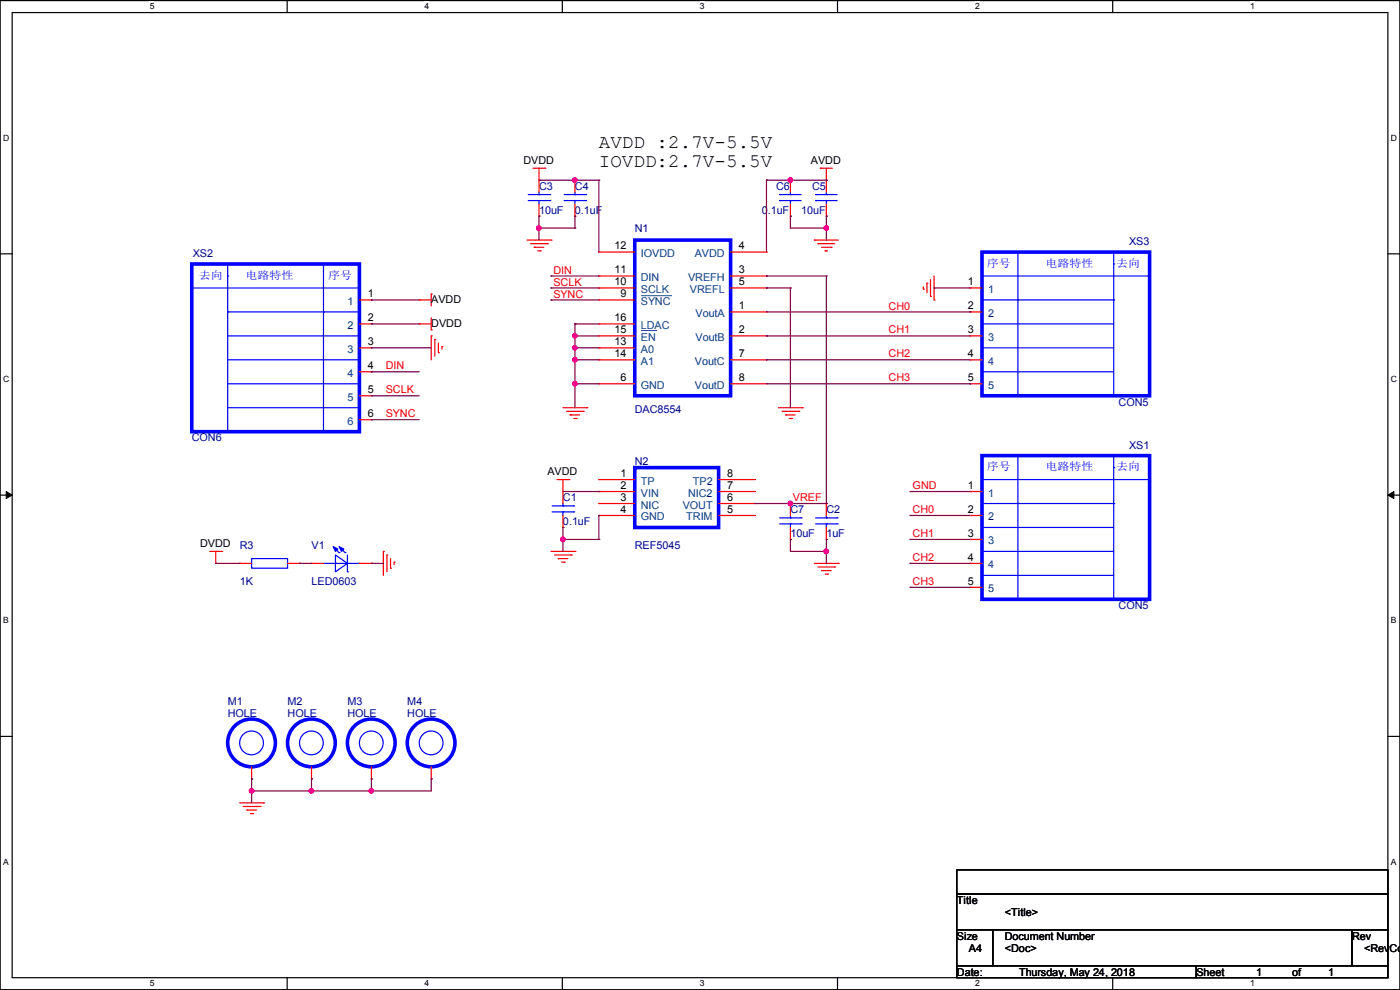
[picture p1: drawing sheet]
<svg xmlns="http://www.w3.org/2000/svg" width="297mm" height="210mm" viewBox="0 0 297 210" stroke-linecap="round" stroke-linejoin="round" font-family="sans-serif">
<path d="M0 .1h297v209.8h-297zM2.6 2.7h291.8v204.7h-291.8z" fill="none" stroke="#000" stroke-width=".25"/>
<g fill="#fff">
<path d="M31.7 .4h1v2h-1z"/>
<path d="M31.7 207.6h1v2h-1z"/>
</g>
<path d="M60.9 .1v2.6M60.9 207.4v2.5" fill="none" stroke="#000" stroke-width=".25"/>
<g fill="#fff">
<path d="M90.1 .4h1v2h-1z"/>
<path d="M90.1 207.6h1v2h-1z"/>
</g>
<path d="M119.3 .1v2.6M119.3 207.4v2.5" fill="none" stroke="#000" stroke-width=".25"/>
<g fill="#fff">
<path d="M148.5 .4h.9v2h-.9z"/>
<path d="M148.5 207.6h.9v2h-.9z"/>
</g>
<path d="M177.7 .1v2.6M177.7 207.4v2.5" fill="none" stroke="#000" stroke-width=".25"/>
<g fill="#fff">
<path d="M206.8 .4h1v2h-1z"/>
<path d="M206.8 207.6h1v2h-1z"/>
</g>
<path d="M236.1 .1v2.6M236.1 207.4v2.5" fill="none" stroke="#000" stroke-width=".25"/>
<g fill="#fff">
<path d="M265.2 .4h1v2h-1z"/>
<path d="M265.2 207.6h1v2h-1z"/>
<path d="M.7 28.2h1.2v2h-1.2z"/>
<path d="M295.1 28.2h1.2v2h-1.2z"/>
<path d="M.7 79.4h1.2v2h-1.2z"/>
<path d="M295.1 79.4h1.2v2h-1.2z"/>
</g>
<path d="M0 53.8h2.6M294.4 53.8h2.6" fill="none" stroke="#000" stroke-width=".25"/>
<g fill="#fff">
<path d="M.7 130.6h1.2v2h-1.2z"/>
<path d="M295.1 130.6h1.1v2h-1.1z"/>
</g>
<path d="M0 105h2.6M294.4 105h2.6" fill="none" stroke="#000" stroke-width=".25"/>
<path d="M1.3 104.3l1.3 .7-1.3 .7zM294.4 105l1.3-.7v1.4z" fill="#000" stroke="#000" stroke-width=".21"/>
<g fill="#fff">
<path d="M.7 181.8h1.2v2h-1.2z"/>
<path d="M295.1 181.8h1.1v2h-1.1z"/>
</g>
<path d="M0 156.2h2.6M294.4 156.2h2.6M203 184.5h91.4v5.1h-91.4zM203 189.6h91.4v7.6h-91.4zM203 197.2h7.6v7.7h-7.6zM210.6 197.2h76.2v7.7h-76.2zM286.8 197.2h7.6v7.7h-7.6zM203 204.9h50.8v2.5h-50.8zM253.8 204.9h40.6v2.5h-40.6z" fill="none" stroke="#000" stroke-width=".25"/>
<g fill="none" stroke="#f00" stroke-width=".25">
<path d="M113.1 35.7h2.5M114.3 38.2h.1M114.3 35.7v5.1M115.6 35.7h.1M122 38.2h.1M122 38.2v2.6M167.7 38.2h.1M167.7 38.2v2.6M174 35.7h.1M174 35.7h2.6M175.3 38.2h.1M175.3 35.7v5.1"/>
<path d="M111.8 50.9h5.1M112.6 51.7h3.5M113.3 52.5h.1M113.3 52.5h2.1M114.1 53.2h.5M114.3 45.8h.1M114.3 43.3v2.5M114.6 53.2h.1M116.1 51.7h.1M116.9 50.9h.1M122 45.8h.1M122 43.3v2.5"/>
<path d="M127 58.5h.1M127 53.5h.1M127 53.5h7.7M127 58.5h7.7M155 53.5h7.6M155 58.5h7.6M162.6 53.5h.1M162.6 58.5h.1M167.7 45.8h.1M167.7 43.3v2.5M172.8 50.9h.1M172.8 50.9h5"/>
<path d="M173.5 51.7h.1M173.5 51.7h3.6M174.3 52.5h2M175 53.2h.1M175 53.2h.6M175.3 45.8h.1M175.3 43.3v2.5M176.3 52.5h.1M197.4 59.3v3.6M198.2 58.5v5.1M76.2 68.7h2.6M76.2 63.6h2.6"/>
<path d="M76.2 73.8h2.6M76.2 78.9h2.6M78.8 63.6h.1M78.8 68.7h.1M78.8 73.8h.1M78.8 78.9h.1M88.9 68.7h.1M88.9 63.6h.1M88.9 68.7h2.6M88.9 63.6h2.6M91.5 71.2h.1M91.5 70h.1"/>
<path d="M91.5 62.4h.1M91.5 62.4v2.5M91.5 67.4v2.6M91.5 71.2v5.1M92.2 72h.1M92.2 72v3.6M93 74.8h.1M93 72.8v2M93.8 73.5h.1M93.8 73.5v.5M127 63.6h.1M127 61.1h.1"/>
<path d="M127 73.8h.1M127 76.3h.1M127 71.2h.1M127 68.7h.1M127 68.7h7.7M127 63.6h7.7M127 73.8h7.7M127 61.1h7.7M127 71.2h7.7M127 76.3h7.7M155 61.1h7.6M155 66.2h7.6"/>
<path d="M155 71.2h7.6M155 76.3h7.6M162.6 66.2h.1M162.6 71.2h.1M162.6 76.3h.1M162.6 61.1h.1M195.9 61.3h.1M195.9 60.8v.5M196.6 60.1h.1M196.6 60.1v2M197.4 62.9h.1M198.2 63.6h.1"/>
<path d="M205.8 61.1h.1M205.8 66.2h.1M205.8 71.2h.1M205.8 76.3h.1M205.8 61.1h2.5M205.8 66.2h2.5M205.8 71.2h2.5M205.8 76.3h2.5M76.2 83.9h2.6M76.2 89h2.6M78.8 83.9h.1M78.8 89h.1"/>
<path d="M119.4 86.5h5.1M120.2 87.2h3.5M120.9 88h.1M120.9 88h2.1M121.7 88.8h.5M122.2 88.8h.1M123.7 87.2h.1M124.5 86.5h.1M127 81.4h.1M127 81.4h7.7M155 81.4h7.6M162.6 81.4h.1"/>
<path d="M165.1 86.5h5.1M165.9 87.2h3.6M166.7 88h.1M166.7 88h2M167.4 88.8h.5M167.9 88.8h.1M169.5 87.2h.1M170.2 86.5h.1M205.8 81.4h.1M205.8 81.4h2.5M44.5 117h2.5M45.8 119.5h.1"/>
<path d="M45.8 117v2.5M47 117h.1M50.8 119.5h.1M50.8 119.5h2.6M61 119.5h2.5M63.5 119.5h.1M66.1 119.5h.1M66.1 119.5h2.5M76.2 119.5h2.6M78.8 119.5h.1M81.3 117h.1M81.3 117v5"/>
<path d="M82.1 117.7h.1M82.1 117.7v3.6M82.8 118.5v2M83.6 119.3h.1M83.6 119.3v.5M116.9 117h5.1M117.6 117.7h3.6M118.2 101.7h2.5M118.4 118.5h.1M118.4 118.5h2M119.2 119.3h.5M119.4 104.3h.1"/>
<path d="M119.4 111.9h.1M119.4 101.7v5.1M119.4 109.3v2.6M119.7 119.3h.1M120.7 101.7h.1M121.2 117.7h.1M122 117h.1M127 101.7h.1M127 104.3h.1M127 106.8h.1M127 109.3h.1M127 101.7h7.7"/>
<path d="M127 104.3h7.7M127 109.3h7.7M127 106.8h7.7M152.4 101.7h7.7M152.4 104.3h7.7M152.4 109.3h7.7M152.4 106.8h7.7M160.1 101.7h.1M160.1 109.3h.1M160.1 106.8h.1M160.1 104.3h.1M167.7 106.8h.1"/>
<path d="M167.7 114.4h.1M167.7 106.8v2.5M167.7 111.9v2.5M172.8 119.5h5M175.3 106.8h.1M175.3 114.4h.1M175.3 106.8v2.5M175.3 111.9v2.5M177.8 119.5h.1M205.8 104.3h.1M205.8 109.3h.1M205.8 114.4h.1"/>
<path d="M205.8 119.5h.1M205.8 119.5h2.5M205.8 104.3h2.5M205.8 109.3h2.5M205.8 114.4h2.5M82.8 120.5h.1M173.5 120.3h3.6M174.3 121h.1M174.3 121h2M175 121.8h.6M175.6 121.8h.1M177.1 120.3h.1"/>
<path d="M205.8 124.6h.1M205.8 124.6h2.5M50.8 170.3h5.1M51.6 171.1h3.6M52.4 171.8h.1M52.4 171.8h2M53.1 172.6h.5M53.4 165.2h.1M53.4 162.7v2.5M53.6 172.6h.1M55.2 171.1h.1M55.9 170.3h.1"/>
<path d="M66.1 165.2h.1M66.1 162.7v2.5M78.8 165.2h.1M78.8 162.7v2.5M91.5 165.2h.1M91.5 162.7v2.5"/>
</g>
<g fill="none" stroke="#00f" stroke-width=".76">
<path d="M40.7 56h35.5v35.6h-35.5zM134.7 50.9h20.3v33h-20.3zM208.3 53.5h35.6v30.4h-35.6zM134.7 99.2h17.7v12.7h-17.7zM208.3 96.6h35.6v30.5h-35.6z"/>
<circle cx="53.4" cy="157.6" r="5.1"/>
<circle cx="66.1" cy="157.6" r="5.1"/>
<circle cx="78.8" cy="157.6" r="5.1"/>
<circle cx="91.5" cy="157.6" r="5.1"/>
</g>
<g fill="none" stroke="#00f" stroke-width=".25">
<path d="M48.3 58.5h.1M48.3 56v35.6M68.6 56v35.6M112.1 42.5h4.5M112.1 41.3h4.5M114.3 41.3h.1M114.3 42.5h.1M114.3 40.8v.5M114.3 42.5v.8M116.6 42.5h.1M116.6 41.3h.1M119.7 42.5h4.5"/>
<path d="M119.7 41.3h4.5M122 41.3h.1M122 42.5h.1M122 40.8v.5M122 42.5v.8M124.2 42.5h.1M124.2 41.3h.1M165.4 42.5h.1M165.4 41.3h.1M165.4 42.5h4.6M165.4 41.3h4.6M167.7 41.3h.1"/>
<path d="M167.7 42.5h.1M167.7 40.8v.5M167.7 42.5v.8M173 42.5h.1M173 41.3h.1M173 42.5h4.6M173 41.3h4.6M175.3 41.3h.1M175.3 42.5h.1M175.3 40.8v.5M175.3 42.5v.8M208.3 58.5h.1"/>
<path d="M208.3 58.5h35.6M215.9 53.5v30.4M236.3 56h.1M236.3 53.5v30.4M40.7 61.1h35.5M48.3 66.2h.1M48.3 66.2h27.9M48.3 71.2h27.9M48.3 76.3h27.9M68.6 66.2h.1M76.2 61.1h.1M76.2 66.2h.1"/>
<path d="M76.2 71.2h.1M76.2 76.3h.1M208.3 63.6h.1M208.3 68.7h.1M208.3 73.8h.1M208.3 78.9h.1M208.3 63.6h28M208.3 68.7h28M208.3 73.8h28M208.3 78.9h28M215.9 63.6h.1M236.3 63.6h.1"/>
<path d="M48.3 91.6h.1M48.3 81.4h27.9M48.3 86.5h27.9M68.6 91.6h.1M76.2 81.4h.1M76.2 86.5h.1M215.9 83.9h.1M215.9 96.6v30.5M236.3 99.2h.1M236.3 83.9h.1M236.3 96.6v30.5M53.4 118.5h7.6v2h-7.6z"/>
<path d="M68.6 119.5h7.6M70.9 116.2l1 1M71.2 117.7l2.5 1.8-2.5 1.8zM71.2 119.5h.1M71.9 117.2h.1M72.2 116.2l1 1M73.2 117.2h.1M73.7 119.5h.1M73.7 117.7v3.6M76.2 119.5h.1M117.1 108.6h4.6M117.1 107.3h4.6"/>
<path d="M119.4 107.3h.1M119.4 108.6h.1M119.4 106.8v.5M119.4 108.6v.7M121.7 108.6h.1M121.7 107.3h.1M165.4 111.1h4.6M165.4 109.9h4.6M167.7 109.9h.1M167.7 111.1h.1M167.7 109.3v.6M167.7 111.1v.8"/>
<path d="M170 111.1h.1M170 109.9h.1M173 111.1h4.6M173 109.9h4.6M175.3 109.9h.1M175.3 111.1h.1M175.3 109.3v.6M175.3 111.1v.8M177.6 111.1h.1M177.6 109.9h.1M208.3 101.7h.1M208.3 106.8h.1"/>
<path d="M208.3 111.9h.1M208.3 117h.1M208.3 101.7h35.6M208.3 106.8h28M208.3 111.9h28M208.3 117h28M215.9 106.8h.1M236.3 106.8h.1M73.7 121.3h.1M208.3 122h.1M208.3 122h28M215.9 127.1h.1"/>
<path d="M236.3 127.1h.1"/>
<circle cx="53.4" cy="157.6" r="2.52"/>
<circle cx="66.1" cy="157.6" r="2.52"/>
<circle cx="78.8" cy="157.6" r="2.52"/>
<circle cx="91.5" cy="157.6" r="2.52"/>
</g>
<g fill="#00f" stroke="#00f" stroke-width=".25">
<path d="M71.9 116l1 .5-.5 .5z" fill-rule="evenodd"/>
<path d="M70.7 116l1 .5-.5 .5z" fill-rule="evenodd"/>
</g>
<path d="M136 62.7h6.3M136 70.1h3.2M139.2 70.1h.1M142.3 62.7h.1" fill="none" stroke="#004080" stroke-width=".21"/>
<g fill="none" stroke="#800040" stroke-width=".25">
<path d="M114.3 38.2h12.7M122 38.2h.1M127 38.2h.1M127 38.2v15.3M162.6 38.2h.1M162.6 38.2h12.7M162.6 38.2v15.3M175.3 38.2h.1M114.3 45.8h.1M114.3 48.4h.1M114.3 45.8v5.1M114.3 48.4h7.7"/>
<path d="M116.9 58.5h.1M116.9 58.5h10.1M122 48.4h.1M122 45.8h.1M122 45.8v2.6M162.6 58.5h.1M162.6 58.5h12.7M167.7 45.8h.1M167.7 45.8v2.6h7.6M175.3 45.8h.1M175.3 48.4h.1M175.3 58.5h.1"/>
<path d="M175.3 45.8v5.1M175.3 58.5v48.3M78.8 78.9h.1M78.8 68.7h.1M78.8 73.8h.1M78.8 63.6h.1M78.8 78.9h10.1M78.8 68.7h10.1M78.8 73.8h12.7M78.8 63.6h10.1M116.9 61.1h.1M116.9 63.6h.1"/>
<path d="M116.9 61.1h10.1M116.9 63.6h10.1M122 68.7h.1M122 71.2h.1M122 73.8h.1M122 76.3h.1M122 68.7v17.8M122 68.7h5M122 73.8h5M122 76.3h5M122 71.2h5M162.6 76.3h.1"/>
<path d="M162.6 71.2h.1M162.6 61.1h.1M162.6 76.3h43.2M162.6 61.1h5.1M162.6 71.2h43.2M162.6 66.2h43.2M167.7 61.1h.1M167.7 61.1v25.4M198.2 61.1h.1M198.2 61.1h7.6M205.8 66.2h.1M78.8 83.9h.1"/>
<path d="M78.8 89h.1M78.8 83.9h10.1M78.8 89h10.1M122 81.4h.1M122 81.4h5M162.6 81.4h43.2M205.8 81.4h.1M45.8 119.5h.1M45.8 119.5h5M63.5 119.5h.1M63.5 119.5h2.6M78.8 119.5h.1"/>
<path d="M78.8 119.5h2.5M119.4 111.9h.1M119.4 114.4h.1M119.4 114.4h7.6M119.4 111.9v5.1M119.4 104.3h7.6M127 114.4h.1M127 109.3h.1M127 104.3h.1M127 109.3v5.1M160.1 106.8h15.2M167.7 106.8h.1"/>
<path d="M167.7 114.4h.1M167.7 114.4v2.6h7.6M175.3 114.4h.1M175.3 117h.1M175.3 106.8h.1M175.3 114.4v5.1M193.1 119.5h.1M193.1 114.4h.1M193.1 109.3h.1M193.1 104.3h.1M193.1 119.5h12.7M193.1 114.4h12.7"/>
<path d="M193.1 104.3h12.7M193.1 109.3h12.7M193.1 124.6h.1M193.1 124.6h12.7M53.4 165.2h.1M53.4 167.8h.1M53.4 165.2v5.1M66.1 165.2h.1M66.1 167.8h.1M66.1 165.2v2.6M78.8 165.2h.1M78.8 167.8h.1"/>
<path d="M78.8 165.2v2.6M91.5 165.2h.1M91.5 165.2v2.6h-38.1"/>
</g>
<g fill="#f0f" stroke="#f0f" stroke-width=".25">
<circle cx="121.9" cy="38.2" r=".49"/>
<circle cx="114.3" cy="48.4" r=".49"/>
<circle cx="53.4" cy="167.7" r=".49"/>
<circle cx="78.8" cy="167.7" r=".49"/>
<circle cx="66.1" cy="167.7" r=".49"/>
<circle cx="167.7" cy="38.2" r=".49"/>
<circle cx="175.3" cy="48.4" r=".49"/>
<circle cx="121.9" cy="71.2" r=".49"/>
<circle cx="119.4" cy="114.4" r=".49"/>
<circle cx="175.3" cy="116.9" r=".49"/>
<circle cx="121.9" cy="73.8" r=".49"/>
<circle cx="121.9" cy="76.3" r=".49"/>
<circle cx="121.9" cy="81.4" r=".49"/>
<circle cx="167.7" cy="106.8" r=".49"/>
</g>
<g font-size="4.1">
<text x="127" y="31.3">AVDD :2.7V-5.5V</text>
<text x="127" y="35.4">IOVDD:2.7V-5.5V</text>
</g>
<g font-size="2.3">
<text x="111" y="34.7">DVDD</text>
<text x="172" y="34.7">AVDD</text>
<text x="130.4" y="52.9">12</text>
<text x="156.8" y="52.9">4</text>
<text x="130.4" y="58">11</text>
<text x="156.8" y="58">3</text>
<text x="78" y="63.1">1</text>
<text x="91.5" y="64.2">AVDD</text>
<text x="130.4" y="60.5">10</text>
<text x="131.6" y="63.1">9</text>
<text x="156.8" y="65.6">1</text>
<text x="156.8" y="60.5">5</text>
<text x="205.3" y="60.5">1</text>
<text x="205.3" y="65.6">2</text>
<text x="78" y="68.2">2</text>
<text x="91.5" y="69.3">DVDD</text>
<text x="130.4" y="70.7">15</text>
<text x="130.4" y="68.2">16</text>
<text x="156.8" y="70.7">2</text>
<text x="205.3" y="70.7">3</text>
<text x="78" y="73.2">3</text>
<text x="130.4" y="73.2">13</text>
<text x="130.4" y="75.8">14</text>
<text x="156.8" y="75.8">7</text>
<text x="205.3" y="75.8">4</text>
<text x="78" y="78.3">4</text>
<text x="78" y="83.4">5</text>
<text x="131.6" y="80.9">6</text>
<text x="156.8" y="80.9">8</text>
<text x="205.3" y="80.9">5</text>
<text x="78" y="88.5">6</text>
<text x="116.1" y="100.8">AVDD</text>
<text x="131.6" y="101.2">1</text>
<text x="154.2" y="101.2">8</text>
<text x="131.6" y="103.7">2</text>
<text x="131.6" y="106.3">3</text>
<text x="154.2" y="106.3">6</text>
<text x="154.2" y="103.7">7</text>
<text x="205.3" y="103.7">1</text>
<text x="131.6" y="108.8">4</text>
<text x="154.2" y="108.8">5</text>
<text x="205.3" y="108.8">2</text>
<text x="205.3" y="113.9">3</text>
<text x="42.5" y="116">DVDD</text>
<text x="205.3" y="119">4</text>
<text x="205.3" y="124">5</text>
<text x="203" y="191.7">Title</text>
<text x="213.2" y="194.2">&lt;Title&gt;</text>
<text x="203" y="199.3">Size</text>
<text x="205.5" y="201.8">A4</text>
<text x="213.2" y="199.3">Document Number</text>
<text x="213.2" y="201.8">&lt;Doc&gt;</text>
<text x="286.8" y="199.3">Rev</text>
<text x="289.4" y="201.8">&lt;RevCod</text>
<text x="203" y="206.9">Date:</text>
<text x="216.2" y="206.9">Thursday, May 24, 2018</text>
<text x="253.8" y="206.9">Sheet</text>
<text x="266.5" y="206.9">1</text>
<text x="274.1" y="206.9">of</text>
<text x="281.7" y="206.9">1</text>
</g>
<g font-size="2.3" fill="#000080">
<text x="114.4" y="40.3">C3</text>
<text x="122" y="40.3">C4</text>
<text x="164.6" y="40.3">C6</text>
<text x="172.3" y="40.3">C5</text>
<text x="114.4" y="45.4">10uF</text>
<text x="122" y="45.4">0.1uF</text>
<text x="161.6" y="45.4">0.1uF</text>
<text x="170" y="45.4">10uF</text>
<text x="134.7" y="49.2">N1</text>
<text x="239.6" y="52">XS3</text>
<text x="40.9" y="54.5">XS2</text>
<text x="134.7" y="87.5">DAC8554</text>
<text x="237.3" y="86">CON5</text>
<text x="40.7" y="93.6">CON6</text>
<text x="239.6" y="95.2">XS1</text>
<text x="134.7" y="98.7">N2</text>
<text x="119.4" y="106.3">C1</text>
<text x="119.4" y="111.4">0.1uF</text>
<text x="167.7" y="108.9">C7</text>
<text x="167.7" y="114">10uF</text>
<text x="175.3" y="108.9">C2</text>
<text x="175.3" y="114">1uF</text>
<text x="50.8" y="116.5">R3</text>
<text x="66.1" y="116.5">V1</text>
<text x="134.7" y="116.5">REF5045</text>
<text x="50.8" y="124.1">1K</text>
<text x="66.1" y="124.1">LED0603</text>
<text x="237.3" y="129.2">CON5</text>
<text x="48.3" y="149.5">M1</text>
<text x="61" y="149.5">M2</text>
<text x="73.7" y="149.5">M3</text>
<text x="86.4" y="149.5">M4</text>
<text x="48.3" y="152.1">HOLE</text>
<text x="61" y="152.1">HOLE</text>
<text x="73.7" y="152.1">HOLE</text>
<text x="86.4" y="152.1">HOLE</text>
</g>
<g font-size="2.3" fill="#00f">
<text x="42.2" y="59.1">去向</text>
<text x="52.1" y="59.1">电路特性</text>
<text x="69.6" y="59.1">序号</text>
<text x="209.3" y="56.6">序号</text>
<text x="221.8" y="56.6">电路特性</text>
<text x="236.8" y="56.6">去向</text>
<text x="209.3" y="99.8">序号</text>
<text x="221.8" y="99.8">电路特性</text>
<text x="236.8" y="99.8">去向</text>
</g>
<g font-size="2.3" fill="#f00">
<text x="117.4" y="58">DIN</text>
<text x="117.4" y="60.6">SCLK</text>
<text x="117.4" y="63.1">SYNC</text>
<text x="188.5" y="65.7">CH0</text>
<text x="188.5" y="70.7">CH1</text>
<text x="188.5" y="75.8">CH2</text>
<text x="81.8" y="78.4">DIN</text>
<text x="81.8" y="83.4">SCLK</text>
<text x="188.5" y="80.9">CH3</text>
<text x="81.8" y="88.5">SYNC</text>
<text x="168.2" y="106.3">VREF</text>
<text x="193.6" y="103.8">GND</text>
<text x="193.6" y="113.9">CH1</text>
<text x="193.6" y="108.8">CH0</text>
<text x="193.6" y="119">CH2</text>
<text x="193.6" y="124.1">CH3</text>
</g>
<g font-size="2.3" fill="#004080">
<text x="135.9" y="59.6">DIN</text>
<text x="135.9" y="54.5">IOVDD</text>
<text x="146" y="59.6">VREFH</text>
<text x="147.4" y="54.5">AVDD</text>
<text x="73.7" y="64.7">1</text>
<text x="135.9" y="64.7">SYNC</text>
<text x="135.9" y="62.1">SCLK</text>
<text x="146.4" y="62.1">VREFL</text>
<text x="209.6" y="62.1">1</text>
<text x="73.7" y="69.8">2</text>
<text x="135.9" y="69.8">LDAC</text>
<text x="147.5" y="67.2">VoutA</text>
<text x="209.6" y="67.2">2</text>
<text x="73.7" y="74.8">3</text>
<text x="135.9" y="74.8">A0</text>
<text x="135.9" y="77.4">A1</text>
<text x="135.9" y="72.3">EN</text>
<text x="147.4" y="77.4">VoutC</text>
<text x="147.5" y="72.3">VoutB</text>
<text x="209.6" y="72.3">3</text>
<text x="209.6" y="77.4">4</text>
<text x="73.7" y="79.9">4</text>
<text x="135.9" y="82.5">GND</text>
<text x="147.4" y="82.5">VoutD</text>
<text x="209.6" y="82.5">5</text>
<text x="73.7" y="85">5</text>
<text x="73.7" y="90.1">6</text>
<text x="135.9" y="102.8">TP</text>
<text x="135.9" y="105.3">VIN</text>
<text x="135.9" y="107.9">NIC</text>
<text x="144.8" y="107.9">VOUT</text>
<text x="146" y="105.3">NIC2</text>
<text x="147" y="102.8">TP2</text>
<text x="209.6" y="105.3">1</text>
<text x="135.9" y="110.4">GND</text>
<text x="145.6" y="110.4">TRIM</text>
<text x="209.6" y="110.4">2</text>
<text x="209.6" y="115.5">3</text>
<text x="209.6" y="120.6">4</text>
<text x="209.6" y="125.6">5</text>
</g>
<g font-size="1.8">
<text x="31.8" y="2">5</text>
<text x="90.1" y="2">4</text>
<text x="148.5" y="2">3</text>
<text x="206.8" y="2">2</text>
<text x="265.2" y="2">1</text>
<text x=".7" y="29.8">D</text>
<text x="295.1" y="29.8">D</text>
<text x=".7" y="81">C</text>
<text x="295.1" y="81">C</text>
<text x=".7" y="132.2">B</text>
<text x="295.1" y="132.2">B</text>
<text x=".7" y="183.4">A</text>
<text x="295.1" y="183.4">A</text>
<text x="31.8" y="209.3">5</text>
<text x="90.1" y="209.3">4</text>
<text x="148.5" y="209.3">3</text>
<text x="206.8" y="209.3">2</text>
<text x="265.2" y="209.3">1</text>
</g>
</svg>
